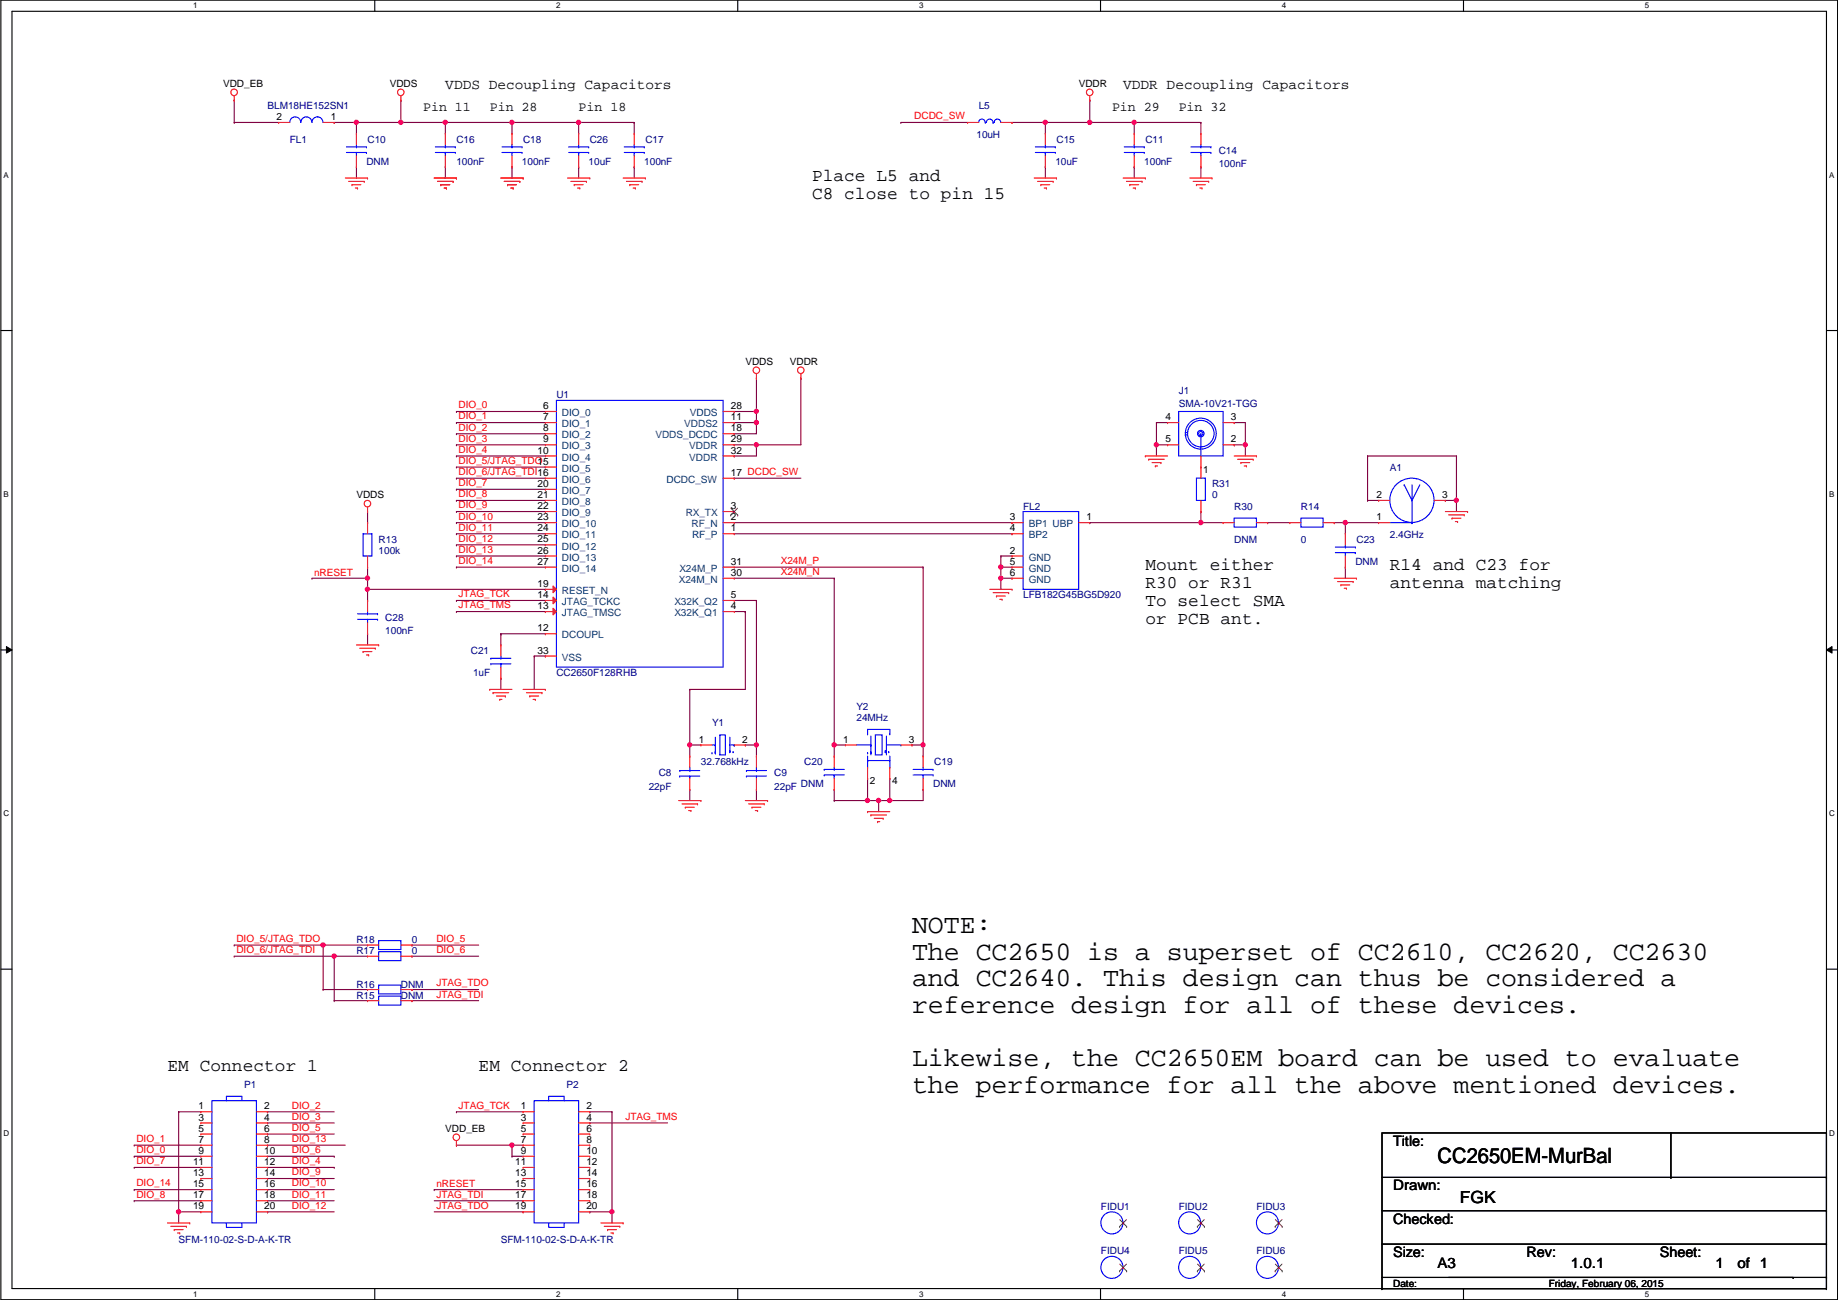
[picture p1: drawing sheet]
<svg xmlns="http://www.w3.org/2000/svg" width="420mm" height="297mm" viewBox="0 0 420 297" stroke-linecap="round" stroke-linejoin="round" font-family="sans-serif">
<path d="M.2 0h419.9v297h-419.9zM2.7 2.6h414.8v291.8h-414.8z" fill="none" stroke="#000" stroke-width=".25"/>
<g fill="#fff">
<path d="M44.2 .3h1v2h-1z"/>
<path d="M44.2 294.7h1v2h-1z"/>
</g>
<path d="M85.7 0v2.6M85.7 294.4v2.6" fill="none" stroke="#000" stroke-width=".25"/>
<g fill="#fff">
<path d="M127.1 .3h1v2h-1z"/>
<path d="M127.1 294.7h1v2h-1z"/>
</g>
<path d="M168.6 0v2.6M168.6 294.4v2.6" fill="none" stroke="#000" stroke-width=".25"/>
<g fill="#fff">
<path d="M210.1 .3h1v2h-1z"/>
<path d="M210.1 294.7h1v2h-1z"/>
</g>
<path d="M251.6 0v2.6M251.6 294.4v2.6" fill="none" stroke="#000" stroke-width=".25"/>
<g fill="#fff">
<path d="M293 .3h1v2h-1z"/>
<path d="M293 294.7h1v2h-1z"/>
</g>
<path d="M334.5 0v2.6M334.5 294.4v2.6" fill="none" stroke="#000" stroke-width=".25"/>
<g fill="#fff">
<path d="M376 .3h1v2h-1z"/>
<path d="M376 294.7h1v2h-1z"/>
<path d="M.8 39h1.2v2h-1.2z"/>
<path d="M418.2 39h1.1v2h-1.1z"/>
<path d="M.8 112h1.2v2h-1.2z"/>
<path d="M418.2 112h1.1v2h-1.1z"/>
</g>
<path d="M.2 75.5h2.5M417.5 75.5h2.6" fill="none" stroke="#000" stroke-width=".25"/>
<g fill="#fff">
<path d="M.8 185h1.3v1.9h-1.3z"/>
<path d="M418.2 185h1.2v1.9h-1.2z"/>
</g>
<path d="M.2 148.5h2.5M417.5 148.5h2.6" fill="none" stroke="#000" stroke-width=".25"/>
<path d="M1.5 147.7l1.2 .8-1.2 .7zM417.5 148.5l1.3-.8v1.5z" fill="#000"/>
<path d="M1.5 147.7l1.2 .8-1.2 .7zM417.5 148.5l1.3-.8v1.5z" fill="none" stroke="#000" stroke-width=".23"/>
<g fill="#fff">
<path d="M.8 257.9h1.3v2h-1.3z"/>
<path d="M418.2 257.9h1.2v2h-1.2z"/>
</g>
<path d="M.2 221.4h2.5M417.5 221.4h2.6" fill="none" stroke="#000" stroke-width=".25"/>
<g fill="none" stroke="#800040" stroke-width=".25">
<path d="M167.8 99.1h.1M167.8 94h.1M167.8 99.1h5.1M167.8 94h5.1M172.9 86.4h.1M172.9 94h.1M172.9 86.4v10.2M167.8 129.6h43.2M167.8 132.1h22.9M190.7 132.1h.1M211 129.6h.1M134.8 256.6h.1"/>
<path d="M134.8 256.6h17.8"/>
</g>
<circle cx="172.9" cy="96.5" r=".49" fill="#f0f"/>
<circle cx="172.9" cy="96.5" r=".49" fill="none" stroke="#f0f" stroke-width=".25"/>
<circle cx="172.9" cy="94" r=".49" fill="#f0f"/>
<circle cx="172.9" cy="94" r=".49" fill="none" stroke="#f0f" stroke-width=".25"/>
<path d="M167.8 96.6h.1M167.8 96.6h5.1M172.9 96.6h.1M172.9 96.6v2.5M167.8 101.6h.1M167.8 101.6h5.1" fill="none" stroke="#800040" stroke-width=".25"/>
<circle cx="172.9" cy="101.6" r=".49" fill="#f0f"/>
<circle cx="172.9" cy="101.6" r=".49" fill="none" stroke="#f0f" stroke-width=".25"/>
<g fill="none" stroke="#800040" stroke-width=".25">
<path d="M183.1 86.4h.1M183.1 86.4v15.2h-10.2M284.7 96.6v5M167.8 104.2h.1M167.8 109.3h.1M167.8 109.3h15.3M172.9 101.6h.1M172.9 101.6v2.6h-5.1M284.7 101.6h.1M307.5 119.4h.1M307.5 119.4h7.7M167.8 139.7h2.6"/>
<path d="M167.8 137.2h5.1M170.4 139.7h.1M170.4 139.7v17.8M172.9 137.2h.1M172.9 137.2v33"/>
</g>
<circle cx="172.9" cy="170.2" r=".49" fill="#f0f"/>
<circle cx="172.9" cy="170.2" r=".49" fill="none" stroke="#f0f" stroke-width=".25"/>
<path d="M84 134.7h40.7M124.7 134.7h.1" fill="none" stroke="#800040" stroke-width=".25"/>
<circle cx="84" cy="134.6" r=".49" fill="#f0f"/>
<circle cx="84" cy="134.6" r=".49" fill="none" stroke="#f0f" stroke-width=".25"/>
<path d="M40.8 254h.1M40.8 254h5.1M40.8 254v25.4M40.8 276.9h.1M40.8 276.9h5.1" fill="none" stroke="#800040" stroke-width=".25"/>
<circle cx="40.8" cy="276.9" r=".49" fill="#f0f"/>
<circle cx="40.8" cy="276.9" r=".49" fill="none" stroke="#f0f" stroke-width=".25"/>
<path d="M71.3 132.1h.1M71.3 132.1h12.7M84 132.1h.1M84 134.7h.1M84 129.6v5.1" fill="none" stroke="#800040" stroke-width=".25"/>
<circle cx="84" cy="132.1" r=".49" fill="#f0f"/>
<circle cx="84" cy="132.1" r=".49" fill="none" stroke="#f0f" stroke-width=".25"/>
<g fill="none" stroke="#800040" stroke-width=".25">
<path d="M104.3 94h.1M104.3 96.6h.1M104.3 99.1h.1M104.3 94h20.4M104.3 96.6h20.4M104.3 99.1h20.4M84 119.4h.1M84 116.9v2.5M104.3 101.6h.1M104.3 104.2h.1M104.3 106.7h.1M104.3 109.3h.1"/>
<path d="M104.3 101.6h20.4M104.3 104.2h20.4M104.3 106.7h20.4M104.3 109.3h20.4M84 137.2h.1M84 134.7v2.5M104.3 139.7h.1M104.3 137.2h.1M104.3 139.7h20.4M104.3 137.2h20.4M84 144.8h.1M84 144.8v2.6"/>
<path d="M114.5 155h.1M114.5 144.8h.1M114.5 144.8v2.6M114.5 155v2.5M114.5 144.8h10.2M122.1 149.9h.1M122.1 149.9v7.6M122.1 149.9h2.6M124.7 149.9h.1M61.2 256.6h.1M61.2 256.6h15.2M134.8 254h.1"/>
<path d="M134.8 254h5.1M139.9 254h.1M139.9 254v25.4M30.7 264.2h.1M30.7 261.7h.1M30.7 264.2h15.2M30.7 261.7h15.2M99.3 271.8h.1M99.3 271.8h20.3M134.8 276.9h.1M134.8 276.9h5.1M139.9 276.9h.1"/>
</g>
<circle cx="139.9" cy="276.9" r=".49" fill="#f0f"/>
<circle cx="139.9" cy="276.9" r=".49" fill="none" stroke="#f0f" stroke-width=".25"/>
<g fill="none" stroke="#800040" stroke-width=".25">
<path d="M104.3 111.8h.1M104.3 114.3h.1M104.3 116.9h.1M104.3 119.4h.1M104.3 111.8h20.4M104.3 114.3h20.4M104.3 116.9h20.4M104.3 119.4h20.4M312.6 114.3h.1M312.6 104.2h.1M312.6 114.3h2.6M312.6 104.2v10.1"/>
<path d="M312.6 104.2h20.3M332.9 104.2h.1M332.9 104.2v10.1M104.3 122h.1M104.3 124.5h.1M104.3 127h.1M104.3 129.6h.1M104.3 122h20.4M104.3 124.5h20.4M104.3 127h20.4M104.3 129.6h20.4M167.8 122h63.5"/>
<path d="M231.3 122h.1M61.2 254h.1M61.2 254h15.2M104.3 254h.1M104.3 254h15.3M61.2 269.3h.1M61.2 271.8h.1M61.2 274.4h.1M61.2 276.9h.1M61.2 269.3h15.2M61.2 271.8h15.2M61.2 274.4h15.2"/>
<path d="M61.2 276.9h15.2"/>
</g>
<circle cx="332.9" cy="114.3" r=".49" fill="#f0f"/>
<circle cx="332.9" cy="114.3" r=".49" fill="none" stroke="#f0f" stroke-width=".25"/>
<path d="M307.5 119.4h.1M307.5 119.4v2.6M330.4 114.3h.1M330.4 114.3h2.5M332.9 114.3h.1M332.9 114.3v2.6" fill="none" stroke="#800040" stroke-width=".25"/>
<circle cx="307.5" cy="119.4" r=".49" fill="#f0f"/>
<circle cx="307.5" cy="119.4" r=".49" fill="none" stroke="#f0f" stroke-width=".25"/>
<path d="M282.1 96.6h.1M282.1 96.6h2.6M282.1 101.6h.1M282.1 101.6h2.6M284.7 101.6h.1M284.7 101.6v2.6" fill="none" stroke="#800040" stroke-width=".25"/>
<circle cx="284.7" cy="101.6" r=".49" fill="#f0f"/>
<circle cx="284.7" cy="101.6" r=".49" fill="none" stroke="#f0f" stroke-width=".25"/>
<path d="M264.4 96.6h.1M264.4 96.6v5M264.4 96.6h2.5M264.4 101.6h.1M264.4 101.6h2.5" fill="none" stroke="#800040" stroke-width=".25"/>
<circle cx="264.3" cy="101.6" r=".49" fill="#f0f"/>
<circle cx="264.3" cy="101.6" r=".49" fill="none" stroke="#f0f" stroke-width=".25"/>
<path d="M264.4 101.6h.1M264.4 101.6v2.6M289.8 119.4h.1M289.8 119.4h5M61.2 266.7h15.2M76.4 266.7h.1M104.3 261.7h.1M104.3 261.7h12.7" fill="none" stroke="#800040" stroke-width=".25"/>
<circle cx="117" cy="261.6" r=".49" fill="#f0f"/>
<circle cx="117" cy="261.6" r=".49" fill="none" stroke="#f0f" stroke-width=".25"/>
<g fill="none" stroke="#800040" stroke-width=".25">
<path d="M190.7 170.2h.1M190.7 170.2v2.6M190.7 170.2h2.5M203.4 177.8h.1M203.4 177.8v5.1M208.5 170.2h.1M208.5 170.2h2.5M211 170.2h.1M211 170.2v2.6M203.4 182.9h.1M203.4 182.9h7.6M117 264.2h.1"/>
<path d="M117 261.7h.1M117 264.2h2.6M117 261.7v2.5M117 261.7h2.6M119.6 261.7h.1"/>
</g>
<circle cx="203.4" cy="182.9" r=".49" fill="#f0f"/>
<circle cx="203.4" cy="182.9" r=".49" fill="none" stroke="#f0f" stroke-width=".25"/>
<path d="M198.3 177.8h.1M198.3 177.8v5.1M190.7 182.9h.1M190.7 182.9h12.7M198.3 182.9h.1M200.9 182.9h.1" fill="none" stroke="#800040" stroke-width=".25"/>
<circle cx="200.8" cy="182.9" r=".49" fill="#f0f"/>
<circle cx="200.8" cy="182.9" r=".49" fill="none" stroke="#f0f" stroke-width=".25"/>
<circle cx="198.3" cy="182.9" r=".49" fill="#f0f"/>
<circle cx="198.3" cy="182.9" r=".49" fill="none" stroke="#f0f" stroke-width=".25"/>
<path d="M190.7 132.1v38.1M190.7 170.2h.1M190.7 180.4h.1M190.7 180.4v2.5M200.9 182.9h.1M200.9 182.9v2.6M211 180.4h.1M211 180.4v2.5" fill="none" stroke="#800040" stroke-width=".25"/>
<circle cx="190.7" cy="170.2" r=".49" fill="#f0f"/>
<circle cx="190.7" cy="170.2" r=".49" fill="none" stroke="#f0f" stroke-width=".25"/>
<path d="M211 129.6v40.6M211 170.2h.1" fill="none" stroke="#800040" stroke-width=".25"/>
<circle cx="211" cy="170.2" r=".49" fill="#f0f"/>
<circle cx="211" cy="170.2" r=".49" fill="none" stroke="#f0f" stroke-width=".25"/>
<path d="M157.7 170.2h.1M157.7 170.2h2.5M170.4 170.2h.1M170.4 170.2h2.5" fill="none" stroke="#800040" stroke-width=".25"/>
<circle cx="157.7" cy="170.2" r=".49" fill="#f0f"/>
<circle cx="157.7" cy="170.2" r=".49" fill="none" stroke="#f0f" stroke-width=".25"/>
<g fill="none" stroke="#800040" stroke-width=".25">
<path d="M157.7 157.5h.1M157.7 157.5v15.3M157.7 157.5h12.7M157.7 170.2h.1M172.9 170.2h.1M172.9 170.2v2.6M157.7 180.4h.1M157.7 180.4v2.5M172.9 180.4h.1M172.9 180.4v2.5M53.5 218.5h.1M53.5 215.9h.1"/>
<path d="M53.5 218.5h22.9M53.5 215.9h20.4M73.9 215.9h.1M73.9 215.9v10.2M30.7 266.7h.1M30.7 274.4h.1M30.7 271.8h.1M30.7 266.7h15.2M30.7 274.4h15.2M30.7 271.8h15.2M61.2 261.7h.1M61.2 261.7h17.7"/>
</g>
<circle cx="73.8" cy="215.9" r=".49" fill="#f0f"/>
<circle cx="73.8" cy="215.9" r=".49" fill="none" stroke="#f0f" stroke-width=".25"/>
<path d="M73.9 215.9h.1M73.9 215.9h10.1M76.4 218.5h.1M76.4 218.5v10.1M73.9 226.1h.1M73.9 226.1h10.1" fill="none" stroke="#800040" stroke-width=".25"/>
<circle cx="76.4" cy="218.5" r=".49" fill="#f0f"/>
<circle cx="76.4" cy="218.5" r=".49" fill="none" stroke="#f0f" stroke-width=".25"/>
<g fill="none" stroke="#800040" stroke-width=".25">
<path d="M167.8 119.4h63.5M231.3 119.4h.1M249.1 119.4h.1M249.1 119.4h30.5M274.5 116.9h.1M274.5 119.4h.1M274.5 116.9v2.5M305 119.4h.1M305 119.4h2.5M307.5 129.6h.1M307.5 129.6v2.5M76.4 218.5h.1"/>
<path d="M76.4 218.5h7.6M94.2 215.9h.1M94.2 218.5h.1M94.2 218.5h15.2M94.2 215.9h15.2M76.4 228.6h.1M76.4 228.6h7.6M94.2 228.6h.1M94.2 226.1h.1M94.2 228.6h15.2M94.2 226.1h15.2M61.2 259.1h.1"/>
<path d="M61.2 259.1h15.2M61.2 264.2h15.2M76.4 264.2h.1M99.3 276.9h20.3M99.3 274.4h20.3M119.6 276.9h.1M119.6 274.4h.1"/>
</g>
<circle cx="274.5" cy="119.4" r=".49" fill="#f0f"/>
<circle cx="274.5" cy="119.4" r=".49" fill="none" stroke="#f0f" stroke-width=".25"/>
<path d="M81.5 28h.1M91.6 22.9h.1M91.6 22.9v5.1h-10.1" fill="none" stroke="#800040" stroke-width=".25"/>
<circle cx="91.6" cy="28" r=".49" fill="#f0f"/>
<circle cx="91.6" cy="28" r=".49" fill="none" stroke="#f0f" stroke-width=".25"/>
<path d="M91.6 28h.1M91.6 28h25.4M101.8 28h.1M101.8 28v2.5M132.3 38.1h.1M132.3 38.1v2.6M145 38.1h.1M145 28h.1M145 28v2.5M145 38.1v2.6" fill="none" stroke="#800040" stroke-width=".25"/>
<circle cx="117" cy="28" r=".49" fill="#f0f"/>
<circle cx="117" cy="28" r=".49" fill="none" stroke="#f0f" stroke-width=".25"/>
<circle cx="101.8" cy="28" r=".49" fill="#f0f"/>
<circle cx="101.8" cy="28" r=".49" fill="none" stroke="#f0f" stroke-width=".25"/>
<path d="M117 28h.1M117 28v2.5M117 28h28M132.3 28h.1M132.3 28v2.5" fill="none" stroke="#800040" stroke-width=".25"/>
<circle cx="132.3" cy="28" r=".49" fill="#f0f"/>
<circle cx="132.3" cy="28" r=".49" fill="none" stroke="#f0f" stroke-width=".25"/>
<path d="M53.5 22.9h.1M53.5 28h.1M53.5 22.9v5.1M53.5 28h10.2M76.4 28h.1M76.4 28h5.1M81.5 38.1h.1M81.5 38.1v2.6M101.8 38.1h.1M101.8 38.1v2.6M117 38.1h.1M117 38.1v2.6" fill="none" stroke="#800040" stroke-width=".25"/>
<circle cx="81.5" cy="28" r=".49" fill="#f0f"/>
<circle cx="81.5" cy="28" r=".49" fill="none" stroke="#f0f" stroke-width=".25"/>
<path d="M81.5 28h.1M81.5 28v2.5M259.3 28h.1M259.3 28h15.2" fill="none" stroke="#800040" stroke-width=".25"/>
<circle cx="259.3" cy="28" r=".49" fill="#f0f"/>
<circle cx="259.3" cy="28" r=".49" fill="none" stroke="#f0f" stroke-width=".25"/>
<path d="M205.9 28h.1M205.9 28h15.3M231.3 28h.1M231.3 28h7.7M239 38.1h.1M239 38.1v2.6" fill="none" stroke="#800040" stroke-width=".25"/>
<circle cx="238.9" cy="28" r=".49" fill="#f0f"/>
<circle cx="238.9" cy="28" r=".49" fill="none" stroke="#f0f" stroke-width=".25"/>
<path d="M239 28h.1M239 28v2.5M239 28h10.1" fill="none" stroke="#800040" stroke-width=".25"/>
<circle cx="249.1" cy="28" r=".49" fill="#f0f"/>
<circle cx="249.1" cy="28" r=".49" fill="none" stroke="#f0f" stroke-width=".25"/>
<g fill="none" stroke="#800040" stroke-width=".25">
<path d="M249.1 22.9h.1M249.1 28h.1M249.1 22.9v5.1M249.1 28h10.2M259.3 28h.1M259.3 38.1h.1M259.3 28v2.5M259.3 38.1v2.6M274.5 38.1h.1M274.5 28h.1M274.5 28v2.5M274.5 38.1v2.6"/>
<path d="M228.8 127h.1M228.8 127v2.6"/>
</g>
<circle cx="228.8" cy="129.6" r=".49" fill="#f0f"/>
<circle cx="228.8" cy="129.6" r=".49" fill="none" stroke="#f0f" stroke-width=".25"/>
<path d="M228.8 129.6h.1M228.8 132.1h.1M228.8 129.6v5.1" fill="none" stroke="#800040" stroke-width=".25"/>
<circle cx="228.8" cy="132.1" r=".49" fill="#f0f"/>
<circle cx="228.8" cy="132.1" r=".49" fill="none" stroke="#f0f" stroke-width=".25"/>
<path d="M228.8 127h2.5M228.8 129.6h2.5M228.8 132.1h2.5M231.3 127h.1M231.3 129.6h.1M231.3 132.1h.1" fill="none" stroke="#800040" stroke-width=".25"/>
<g fill="none" stroke="#f00" stroke-width=".25">
<path d="M53.5 22.9h.1M53.5 21.9v1M63.7 28h.1M63.7 28h2.5M73.9 28h2.5M76.4 28h.1M81.5 30.5h.1M81.5 38.1h.1M81.5 30.5v2.6M81.5 35.6v2.5M91.6 22.9h.1M91.6 21.9v1"/>
<path d="M101.8 30.5h.1M101.8 38.1h.1M101.8 30.5v2.6M101.8 35.6v2.5M117 30.5h.1M117 38.1h.1M117 30.5v2.6M117 35.6v2.5M132.3 30.5h.1M132.3 38.1h.1M132.3 30.5v2.6M132.3 35.6v2.5"/>
<path d="M145 30.5h.1M145 38.1h.1M145 30.5v2.6M145 35.6v2.5M239 30.5h.1M239 38.1h.1M239 30.5v2.6M239 35.6v2.5M249.1 22.9h.1M249.1 21.9v1M259.3 30.5h.1M259.3 38.1h.1"/>
<path d="M259.3 30.5v2.6M259.3 35.6v2.5M274.5 30.5h.1M274.5 38.1h.1M274.5 30.5v2.6M274.5 35.6v2.5M78.9 40.7h5.1M79.7 41.4h3.6M80.5 42.2h.1M80.5 42.2h2M81.2 43h.5M81.7 43h.1"/>
<path d="M83.3 41.4h.1M84 40.7h.1M99.3 40.7h5M100 41.4h3.6M100.8 42.2h.1M100.8 42.2h2M101.5 43h.6M102.1 43h.1M103.6 41.4h.1M104.3 40.7h.1M114.5 40.7h5.1M115.3 41.4h3.5"/>
<path d="M116 42.2h.1M116 42.2h2.1M116.8 43h.5M117.3 43h.1M118.8 41.4h.1M119.6 40.7h.1M129.7 40.7h5.1M130.5 41.4h3.6M131.3 42.2h.1M131.3 42.2h2M132 43h.5M132.5 43h.1"/>
<path d="M134.1 41.4h.1M134.8 40.7h.1M142.4 40.7h5.1M143.2 41.4h3.6M144 42.2h.1M144 42.2h2M144.7 43h.5M145.2 43h.1M146.8 41.4h.1M147.5 40.7h.1M236.4 40.7h5.1M237.2 41.4h3.5"/>
<path d="M237.9 42.2h.1M237.9 42.2h2.1M238.7 43h.5M239.2 43h.1M240.7 41.4h.1M241.5 40.7h.1M256.7 40.7h5.1M257.5 41.4h3.6M258.3 42.2h.1M258.3 42.2h2M259 43h.5M259.5 43h.1"/>
<path d="M261.1 41.4h.1M261.8 40.7h.1M272 40.7h5.1M272.7 41.4h3.6M273.5 42.2h.1M273.5 42.2h2M274.3 43h.5M274.8 43h.1M276.3 41.4h.1M277.1 40.7h.1M124.7 94h.1M124.7 96.6h.1"/>
<path d="M124.7 99.1h.1M124.7 96.6h2.5M124.7 94h2.5M124.7 99.1h2.5M165.3 96.6h2.5M165.3 94h2.5M165.3 99.1h2.5M167.8 94h.1M167.8 96.6h.1M167.8 99.1h.1M172.9 86.4h.1M172.9 85.4v1"/>
<path d="M183.1 86.4h.1M183.1 85.4v1M266.9 96.6h.1M266.9 96.6h2.5M279.6 96.6h2.5M282.1 96.6h.1M84 116.9h.1M84 115.9v1M124.7 101.6h.1M124.7 104.2h.1M124.7 106.7h.1M124.7 109.3h.1"/>
<path d="M124.7 111.8h.1M124.7 114.3h.1M124.7 116.9h.1M124.7 119.4h.1M124.7 104.2h2.5M124.7 116.9h2.5M124.7 101.6h2.5M124.7 119.4h2.5M124.7 114.3h2.5M124.7 106.7h2.5M124.7 109.3h2.5M124.7 111.8h2.5"/>
<path d="M165.3 104.2h2.5M165.3 101.6h2.5M167.8 101.6h.1M167.8 104.2h.1M261.8 104.2h.1M261.8 104.2h5.1M262.6 104.9h.1M262.6 104.9h3.5M263.3 105.7h2.1M264.1 106.5h.1M264.1 106.5h.5M265.4 105.7h.1"/>
<path d="M266.9 101.6h.1M266.9 101.6h2.5M274.5 106.7h.1M274.5 116.9h.1M274.5 104.2v5.1M274.5 114.3v2.6M279.6 119.4h.1M279.6 101.6h2.5M279.6 119.4h2.5M282.1 101.6h.1M282.1 104.2h5.1M282.9 104.9h3.6"/>
<path d="M283.7 105.7h.1M283.7 105.7h2M284.4 106.5h.5M284.9 106.5h.1M286.5 104.9h.1M287.2 104.2h.1M287.2 119.4h2.6M289.8 119.4h.1M294.8 119.4h.1M294.8 119.4h2.6M302.5 119.4h2.5M305 119.4h.1"/>
<path d="M315.2 114.3h.1M315.2 119.4h.1M315.2 119.4h2.5M315.2 114.3h2.5M327.9 114.3h2.5M330.4 114.3h.1M330.4 116.9h5.1M331.2 117.6h3.5M331.9 118.4h.1M331.9 118.4h2.1M332.7 119.2h.5M333.2 119.2h.1"/>
<path d="M334.7 117.6h.1M335.5 116.9h.1M124.7 122h.1M124.7 124.5h.1M124.7 127h.1M124.7 129.6h.1M124.7 122h2.5M124.7 124.5h2.5M124.7 127h2.5M124.7 129.6h2.5M226.3 134.7h5M227 135.4h3.6"/>
<path d="M227.8 136.2h.1M227.8 136.2h2M228.5 136.9h.6M229.1 136.9h.1M230.6 135.4h.1M231.3 134.7h.1M305 132.1h5.1M305.8 132.9h3.5M306.5 133.6h.1M306.5 133.6h2.1M307.3 134.4h.5M307.5 122h.1"/>
<path d="M307.5 129.6h.1M307.5 122v2.5M307.5 127v2.6M307.8 134.4h.1M309.3 132.9h.1M310.1 132.1h.1M81.5 147.4h5.1M82.2 148.1h3.6M83 148.9h.1M83 148.9h2M83.8 149.6h.5M84.3 149.6h.1"/>
<path d="M85.8 148.1h.1M86.6 147.4h.1M112 157.5h.1M112 157.5h5M112.7 158.3h.1M112.7 158.3h3.6M113.5 159h2M114.2 159.8h.1M114.2 159.8h.6M114.5 147.4h.1M114.5 155h.1M114.5 147.4v2.5"/>
<path d="M114.5 152.4v2.6M115.5 159h.1M119.6 157.5h5.1M120.3 158.3h3.6M121.1 159h.1M121.1 159h2M121.9 159.8h.5M122.4 159.8h.1M123.9 158.3h.1M124.7 157.5h.1M124.7 149.9h.1M124.7 144.8h.1"/>
<path d="M124.7 149.9h2.5M124.7 144.8h2.5M157.7 172.8h.1M157.7 172.8v2.5M157.7 177.8v2.6M172.9 172.8h.1M172.9 172.8v2.5M172.9 177.8v2.6M190.7 172.8h.1M190.7 172.8v2.5M190.7 177.8v2.6M193.2 170.2h.1"/>
<path d="M193.2 170.2h2.6M198.3 177.8h.1M198.3 175.3v2.5M203.4 177.8h.1M203.4 175.3v2.5M205.9 170.2h2.6M208.5 170.2h.1M211 172.8h.1M211 172.8v2.5M211 177.8v2.6M155.1 182.9h5.1M155.9 183.7h3.6"/>
<path d="M156.7 184.4h.1M156.7 184.4h2M157.4 185.2h.5M157.7 180.4h.1M157.9 185.2h.1M159.5 183.7h.1M160.2 182.9h.1M170.4 182.9h5.1M171.1 183.7h3.6M171.9 184.4h.1M171.9 184.4h2M172.7 185.2h.5"/>
<path d="M172.9 180.4h.1M173.2 185.2h.1M174.7 183.7h.1M175.5 182.9h.1M190.7 180.4h.1M198.3 185.5h.1M198.3 185.5h5.1M199.1 186.2h.1M199.1 186.2h3.5M199.8 187h2.1M200.6 187.7h.1M200.6 187.7h.5"/>
<path d="M201.9 187h.1M211 180.4h.1M84 218.5h.1M84 218.5h2.6M91.6 218.5h2.6M94.2 218.5h.1M84 228.6h.1M84 226.1h.1M84 228.6h2.6M84 226.1h2.6M91.6 228.6h2.6M91.6 226.1h2.6"/>
<path d="M94.2 228.6h.1M94.2 226.1h.1M119.6 254h.1M119.6 256.6h.1M119.6 259.1h.1M119.6 254h2.5M119.6 256.6h2.5M119.6 259.1h2.5M132.3 254h2.5M132.3 256.6h2.5M132.3 259.1h2.5M134.8 254h.1"/>
<path d="M134.8 256.6h.1M134.8 259.1h.1M38.3 279.4h5.1M43.4 279.4h.1M104.3 261.7h.1M104.3 260.6v1.1M119.6 261.7h.1M119.6 264.2h.1M119.6 266.7h.1M119.6 269.3h.1M119.6 271.8h.1M119.6 274.4h.1"/>
<path d="M119.6 276.9h.1M119.6 261.7h2.5M119.6 264.2h2.5M119.6 266.7h2.5M119.6 269.3h2.5M119.6 271.8h2.5M119.6 274.4h2.5M119.6 276.9h2.5M132.3 261.7h2.5M132.3 264.2h2.5M132.3 266.7h2.5M132.3 269.3h2.5"/>
<path d="M132.3 271.8h2.5M132.3 274.4h2.5M132.3 276.9h2.5M134.8 261.7h.1M134.8 264.2h.1M134.8 266.7h.1M134.8 269.3h.1M134.8 271.8h.1M134.8 274.4h.1M134.8 276.9h.1M137.4 279.4h5M142.4 279.4h.1"/>
<path d="M274.5 279.4h.1M292.3 279.4h.1M39.1 280.2h3.5M39.8 281h.1M39.8 281h2.1M40.6 281.7h.5M41.1 281.7h.1M42.6 280.2h.1M138.1 280.2h3.6M138.9 281h.1M138.9 281h2M139.6 281.7h.6"/>
<path d="M140.2 281.7h.1M141.7 280.2h.1M292.3 289.6h.1"/>
<circle cx="53.5" cy="21.1" r=".75"/>
<circle cx="91.6" cy="21.1" r=".75"/>
<circle cx="249.1" cy="21.1" r=".75"/>
<circle cx="172.9" cy="84.6" r=".75"/>
<circle cx="183.1" cy="84.6" r=".75"/>
<circle cx="84" cy="115.1" r=".75"/>
<circle cx="104.3" cy="259.9" r=".75"/>
</g>
<g fill="none" stroke="#000" stroke-width=".25">
<path d="M315.9 258.9h101.6v33h-101.6zM382 258.9v10.1M315.9 269h101.6M315.9 276.6h101.6M382 269h.1M417.5 269h.1M417.5 276.6h.1M315.9 294.4h.1M315.9 284.3h101.6M315.9 291.9v2.5M315.9 294.4h101.6M331.2 291.9h78.7"/>
<path d="M409.9 291.9h.1M417.5 284.3h.1M417.5 294.4h.1M417.5 291.9h.1M417.5 291.9v2.5"/>
</g>
<g fill="none" stroke="#00f" stroke-width=".25">
<path d="M66.2 28a1.25 1.25 0 0 1 1.3-1.3 1.25 1.25 0 0 1 1.2 1.3M68.8 28a1.25 1.25 0 0 1 1.2-1.3 1.25 1.25 0 0 1 1.3 1.3M71.3 28a1.25 1.25 0 0 1 1.3-1.3 1.25 1.25 0 0 1 1.2 1.3M79.2 34.8h4.6M79.2 33.6h4.6M81.5 33.6h.1M81.5 34.8h.1M81.5 33.1v.5M81.5 34.8v.8M83.8 34.8h.1M83.8 33.6h.1M99.5 34.8h4.6"/>
<path d="M99.5 33.6h4.6M101.8 33.6h.1M101.8 34.8h.1M101.8 33.1v.5M101.8 34.8v.8M104.1 34.8h.1M104.1 33.6h.1M114.8 34.8h4.5M114.8 33.6h4.5M117 33.6h.1M117 34.8h.1M117 33.1v.5"/>
<path d="M117 34.8v.8M119.3 34.8h.1M119.3 33.6h.1M130 34.8h4.6M130 33.6h4.6M132.3 33.6h.1M132.3 34.8h.1M132.3 33.1v.5M132.3 34.8v.8M134.6 34.8h.1M134.6 33.6h.1M142.7 34.8h4.6"/>
<path d="M142.7 33.6h4.6M145 33.6h.1M145 34.8h.1M145 33.1v.5M145 34.8v.8M147.3 34.8h.1M147.3 33.6h.1M236.7 34.8h4.5M236.7 33.6h4.5M239 33.6h.1M239 34.8h.1M239 33.1v.5"/>
<path d="M239 34.8v.8M241.2 34.8h.1M241.2 33.6h.1M257 34.8h4.6M257 33.6h4.6M259.3 33.6h.1M259.3 34.8h.1M259.3 33.1v.5M259.3 34.8v.8M261.6 34.8h.1M261.6 33.6h.1M272.2 34.8h4.6"/>
<path d="M272.2 33.6h4.6M274.5 33.6h.1M274.5 34.8h.1M274.5 33.1v.5M274.5 34.8v.8M276.8 34.8h.1M276.8 33.6h.1M127.2 91.5h38.1v60.9h-38.1zM269.4 94h10.2v10.2h-10.2zM271 99.4h.1M271 99.4h.5M271 98.8h.5"/>
<path d="M271.5 98.8h.1M274.5 99.1h.1M274.5 99.1v5.1M273.5 109.3h2v5h-2zM282.1 118.4h5.1v2h-5.1zM297.4 118.4h5.1v2h-5.1zM317.7 119.4h5.1M321 110.8h.1M321 110.8l1.8 3.5M322.8 119.4h.1M322.8 114.3h.1M322.8 110.8v8.6"/>
<path d="M324.6 110.8l-1.8 3.5M305.3 126.3h4.5M305.3 125h4.5M307.5 125h.1M307.5 126.3h.1M307.5 124.5v.5M307.5 126.3v.7M309.8 126.3h.1M309.8 125h.1M112.2 151.7h.1M112.2 150.4h.1M112.2 151.7h4.6"/>
<path d="M112.2 150.4h4.6M114.5 150.4h.1M114.5 151.7h.1M114.5 149.9v.5M114.5 151.7v.7M155.4 176.1h.1M155.4 177.3h.1M155.4 176.1h4.6M155.4 177.3h4.6M157.7 177.3h.1M157.7 176.1h.1M157.7 175.3v.8"/>
<path d="M157.7 177.3v.5M170.6 176.1h.1M170.6 177.3h.1M170.6 176.1h4.6M170.6 177.3h4.6M172.9 177.3h.1M172.9 176.1h.1M172.9 175.3v.8M172.9 177.3v.5M188.4 177.1h.1M188.4 175.8h.1M188.4 177.1h4.6"/>
<path d="M188.4 175.8h4.6M190.7 175.8h.1M190.7 177.1h.1M190.7 175.3v.5M190.7 177.1v.7M195.8 170.2h3.3M198.3 166.7h.1M198.3 167.7h.1M198.3 175.3h.1M198.3 172h.1M198.3 173.8h.1M198.3 173.8h5.1"/>
<path d="M198.3 166.7h5.1v1M198.3 166.7v1M198.3 172.8v2.5M199.1 170.2h.1M199.1 172h.1M199.1 171.7h.1M199.1 172.3h.1M199.1 168.2v4.1M200.1 167.9h1.5v4.6h-1.5zM202.4 171.7h.1M202.4 171.5h.1M202.6 172.3h.1"/>
<path d="M202.6 170.2h3.3M202.6 168.2v4.1M203.1 171.7h.1M203.4 173.8h.1M203.4 167.7h.1M203.4 175.3h.1M203.4 172.8v2.5M205.9 170.2h.1M208.7 177.1h4.6M208.7 175.8h4.6M211 175.8h.1M211 177.1h.1"/>
<path d="M211 175.3v.5M211 177.1v.7M213.3 177.1h.1M213.3 175.8h.1M86.6 217.5h5v2h-5zM86.6 227.6h5v2.1h-5zM86.6 225.1h5v2h-5zM122.1 251.5h10.2v27.9h-10.2zM125.4 251.5v-1h3.6v1M125.4 279.4v1.1h3.6v-1.1"/>
<circle cx="274.5" cy="99.1" r=".75"/>
<circle cx="274.5" cy="99.1" r="3.5"/>
<circle cx="274.5" cy="99.1" r=".49"/>
<circle cx="274.5" cy="99.1" r="3"/>
<circle cx="322.8" cy="114.3" r="5.1"/>
<circle cx="272" cy="279.4" r="2.52"/>
<circle cx="289.7" cy="279.4" r="2.52"/>
<circle cx="289.7" cy="289.6" r="2.52"/>
</g>
<path d="M273.8 278.7l1.5 1.5M275.3 278.7l-1.6 1.5M291.5 278.7l1.6 1.5M293.1 278.7l-1.6 1.5M273.7 280.2h.1M275.3 280.2h.1M291.5 290.4h.1M291.5 280.2h.1M291.5 288.8l1.6 1.6M293.1 288.8l-1.6 1.6M293.1 290.4h.1M293.1 280.2h.1" fill="none" stroke="#804000" stroke-width=".23"/>
<path d="M126.4 133.9l.8 .8-.8 .7z" fill="#f00"/>
<path d="M124.7 134.7h.1M124.7 134.7h2.5M126.4 133.9l.8 .8-.8 .7z" fill="none" stroke="#f00" stroke-width=".25"/>
<path d="M126.4 139l.8 .7-.8 .8z" fill="#f00"/>
<path d="M124.7 139.7h.1M124.7 139.7h2.5M126.4 139l.8 .7-.8 .8z" fill="none" stroke="#f00" stroke-width=".25"/>
<path d="M126.4 136.4l.8 .8-.8 .8z" fill="#f00"/>
<g fill="none" stroke="#f00" stroke-width=".25">
<path d="M221.2 28h.1M221.2 28h2.5M228.8 28h2.5M231.3 28h.1M84 119.4h.1M84 119.4v2.6M165.3 119.4h2.5M165.3 116.9h2.5M165.3 109.3h2.5M167.8 119.4h.1M167.8 116.9h.1M167.8 109.3h.1"/>
<path d="M231.3 119.4h.1M231.3 119.4h2.6M246.6 119.4h2.5M249.1 119.4h.1M84 129.6h.1M84 137.2h.1M84 127v2.6M84 137.2v2.5M124.7 137.2h.1M124.7 137.2h2.5M126.4 136.4l.8 .8-.8 .8zM165.3 137.2h2.5"/>
<path d="M165.3 139.7h2.5M165.3 132.1h2.5M165.3 129.6h2.5M165.3 122h2.5M167.8 139.7h.1M167.8 137.2h.1M167.8 132.1h.1M167.8 129.6h.1M167.8 122h.1M231.3 127h.1M231.3 132.1h.1M231.3 129.6h.1"/>
<path d="M231.3 122h.1M231.3 132.1h2.6M231.3 129.6h2.6M231.3 122h2.6M231.3 127h2.6M84 144.8h.1M84 142.3v2.5M160.2 170.2h.1M160.2 170.2h2.6M167.8 170.2h2.6M170.4 170.2h.1M84 215.9h.1"/>
<path d="M84 215.9h2.6M91.6 215.9h2.6M94.2 215.9h.1M45.9 254h.1M45.9 256.6h.1M45.9 259.1h.1M45.9 254h2.6M45.9 256.6h2.6M45.9 259.1h2.6M58.6 254h2.6M58.6 256.6h2.6M58.6 259.1h2.6"/>
<path d="M61.2 254h.1M61.2 256.6h.1M61.2 259.1h.1M45.9 261.7h.1M45.9 264.2h.1M45.9 266.7h.1M45.9 269.3h.1M45.9 271.8h.1M45.9 274.4h.1M45.9 276.9h.1M45.9 261.7h2.6M45.9 264.2h2.6"/>
<path d="M45.9 266.7h2.6M45.9 269.3h2.6M45.9 271.8h2.6M45.9 274.4h2.6M45.9 276.9h2.6M58.6 261.7h2.6M58.6 264.2h2.6M58.6 266.7h2.6M58.6 269.3h2.6M58.6 271.8h2.6M58.6 274.4h2.6M58.6 276.9h2.6"/>
<path d="M61.2 261.7h.1M61.2 264.2h.1M61.2 266.7h.1M61.2 269.3h.1M61.2 271.8h.1M61.2 274.4h.1M61.2 276.9h.1M256.7 279.4h.1M256.7 289.6h.1M274.5 289.6h.1"/>
</g>
<g fill="none" stroke="#804000" stroke-width=".23">
<path d="M167 117.7h.1M167.1 116.1l1.5 1.6M168.6 116.1l-1.6 1.6M168.6 117.7h.1M256 278.7l1.5 1.5M257.5 278.7l-1.6 1.5M255.9 280.2h.1M255.9 290.4h.1M256 288.8l1.5 1.6M257.5 288.8l-1.6 1.6M257.5 280.2h.1M257.5 290.4h.1"/>
<path d="M273.7 290.4h.1M273.8 288.8l1.5 1.6M275.3 288.8l-1.6 1.6M275.3 290.4h.1"/>
</g>
<g fill="none" stroke="#00f" stroke-width=".25">
<path d="M223.7 28a.74 .74 0 0 1 .8-.8 .74 .74 0 0 1 .7 .8M225.2 28h.3a.74 .74 0 0 1 .7-.8 .74 .74 0 0 1 .8 .8M225.2 28h.1M227 28h.3a.74 .74 0 0 1 .7-.8 .74 .74 0 0 1 .8 .8M227 28h.1M233.9 116.9h12.7v17.8h-12.7zM83 122h2v5h-2zM84 139.7v.6M81.7 141.5h4.6M81.7 140.3h4.6M84 140.3h.1M84 141.5h.1"/>
<path d="M84 141.5v.8M86.3 141.5h.1M86.3 140.3h.1M162.8 172h.1M162.8 170.2h.7M163.5 170.2h.1M163.5 171.7h.1M163.5 172h.1M163.5 168.4v3.6M164.5 167.9h1.3v4.6h-1.3zM166.8 171.7h.1M166.8 171.5h.1"/>
<path d="M166.8 170.2h1M166.8 168.4v3.3M167.6 171.7h.1M167.8 170.2h.1M86.6 214.9h5v2.1h-5zM48.5 251.5h10.1v27.9h-10.1zM51.8 251.5v-1h3.5v1M51.8 279.4v1.1h3.5v-1.1"/>
<circle cx="254.2" cy="279.4" r="2.52"/>
<circle cx="254.2" cy="289.6" r="2.52"/>
<circle cx="272" cy="289.6" r="2.52"/>
</g>
<circle cx="172.9" cy="96.5" r=".49" fill="#f0f"/>
<circle cx="172.9" cy="96.5" r=".49" fill="none" stroke="#f0f" stroke-width=".25"/>
<circle cx="172.9" cy="94" r=".49" fill="#f0f"/>
<circle cx="172.9" cy="94" r=".49" fill="none" stroke="#f0f" stroke-width=".25"/>
<circle cx="172.9" cy="101.6" r=".49" fill="#f0f"/>
<circle cx="172.9" cy="101.6" r=".49" fill="none" stroke="#f0f" stroke-width=".25"/>
<circle cx="172.9" cy="170.2" r=".49" fill="#f0f"/>
<circle cx="172.9" cy="170.2" r=".49" fill="none" stroke="#f0f" stroke-width=".25"/>
<circle cx="84" cy="134.6" r=".49" fill="#f0f"/>
<circle cx="84" cy="134.6" r=".49" fill="none" stroke="#f0f" stroke-width=".25"/>
<circle cx="40.8" cy="276.9" r=".49" fill="#f0f"/>
<circle cx="40.8" cy="276.9" r=".49" fill="none" stroke="#f0f" stroke-width=".25"/>
<circle cx="84" cy="132.1" r=".49" fill="#f0f"/>
<circle cx="84" cy="132.1" r=".49" fill="none" stroke="#f0f" stroke-width=".25"/>
<circle cx="139.9" cy="276.9" r=".49" fill="#f0f"/>
<circle cx="139.9" cy="276.9" r=".49" fill="none" stroke="#f0f" stroke-width=".25"/>
<circle cx="332.9" cy="114.3" r=".49" fill="#f0f"/>
<circle cx="332.9" cy="114.3" r=".49" fill="none" stroke="#f0f" stroke-width=".25"/>
<circle cx="307.5" cy="119.4" r=".49" fill="#f0f"/>
<circle cx="307.5" cy="119.4" r=".49" fill="none" stroke="#f0f" stroke-width=".25"/>
<circle cx="284.7" cy="101.6" r=".49" fill="#f0f"/>
<circle cx="284.7" cy="101.6" r=".49" fill="none" stroke="#f0f" stroke-width=".25"/>
<circle cx="264.3" cy="101.6" r=".49" fill="#f0f"/>
<circle cx="264.3" cy="101.6" r=".49" fill="none" stroke="#f0f" stroke-width=".25"/>
<circle cx="117" cy="261.6" r=".49" fill="#f0f"/>
<circle cx="117" cy="261.6" r=".49" fill="none" stroke="#f0f" stroke-width=".25"/>
<circle cx="203.4" cy="182.9" r=".49" fill="#f0f"/>
<circle cx="203.4" cy="182.9" r=".49" fill="none" stroke="#f0f" stroke-width=".25"/>
<circle cx="200.8" cy="182.9" r=".49" fill="#f0f"/>
<circle cx="200.8" cy="182.9" r=".49" fill="none" stroke="#f0f" stroke-width=".25"/>
<circle cx="198.3" cy="182.9" r=".49" fill="#f0f"/>
<circle cx="198.3" cy="182.9" r=".49" fill="none" stroke="#f0f" stroke-width=".25"/>
<circle cx="190.7" cy="170.2" r=".49" fill="#f0f"/>
<circle cx="190.7" cy="170.2" r=".49" fill="none" stroke="#f0f" stroke-width=".25"/>
<circle cx="211" cy="170.2" r=".49" fill="#f0f"/>
<circle cx="211" cy="170.2" r=".49" fill="none" stroke="#f0f" stroke-width=".25"/>
<circle cx="157.7" cy="170.2" r=".49" fill="#f0f"/>
<circle cx="157.7" cy="170.2" r=".49" fill="none" stroke="#f0f" stroke-width=".25"/>
<circle cx="73.8" cy="215.9" r=".49" fill="#f0f"/>
<circle cx="73.8" cy="215.9" r=".49" fill="none" stroke="#f0f" stroke-width=".25"/>
<circle cx="76.4" cy="218.5" r=".49" fill="#f0f"/>
<circle cx="76.4" cy="218.5" r=".49" fill="none" stroke="#f0f" stroke-width=".25"/>
<circle cx="274.5" cy="119.4" r=".49" fill="#f0f"/>
<circle cx="274.5" cy="119.4" r=".49" fill="none" stroke="#f0f" stroke-width=".25"/>
<circle cx="91.6" cy="28" r=".49" fill="#f0f"/>
<circle cx="91.6" cy="28" r=".49" fill="none" stroke="#f0f" stroke-width=".25"/>
<circle cx="117" cy="28" r=".49" fill="#f0f"/>
<circle cx="117" cy="28" r=".49" fill="none" stroke="#f0f" stroke-width=".25"/>
<circle cx="101.8" cy="28" r=".49" fill="#f0f"/>
<circle cx="101.8" cy="28" r=".49" fill="none" stroke="#f0f" stroke-width=".25"/>
<circle cx="132.3" cy="28" r=".49" fill="#f0f"/>
<circle cx="132.3" cy="28" r=".49" fill="none" stroke="#f0f" stroke-width=".25"/>
<circle cx="81.5" cy="28" r=".49" fill="#f0f"/>
<circle cx="81.5" cy="28" r=".49" fill="none" stroke="#f0f" stroke-width=".25"/>
<circle cx="259.3" cy="28" r=".49" fill="#f0f"/>
<circle cx="259.3" cy="28" r=".49" fill="none" stroke="#f0f" stroke-width=".25"/>
<circle cx="238.9" cy="28" r=".49" fill="#f0f"/>
<circle cx="238.9" cy="28" r=".49" fill="none" stroke="#f0f" stroke-width=".25"/>
<circle cx="249.1" cy="28" r=".49" fill="#f0f"/>
<circle cx="249.1" cy="28" r=".49" fill="none" stroke="#f0f" stroke-width=".25"/>
<circle cx="228.8" cy="129.6" r=".49" fill="#f0f"/>
<circle cx="228.8" cy="129.6" r=".49" fill="none" stroke="#f0f" stroke-width=".25"/>
<circle cx="228.8" cy="132.1" r=".49" fill="#f0f"/>
<circle cx="228.8" cy="132.1" r=".49" fill="none" stroke="#f0f" stroke-width=".25"/>
<g font-size="6.1">
<text x="208.5" y="213.2">NOTE:</text>
<text x="208.5" y="219.3">The CC2650 is a superset of CC2610, CC2620, CC2630</text>
<text x="208.5" y="225.4">and CC2640. This design can thus be considered a</text>
<text x="208.5" y="231.5">reference design for all of these devices.</text>
<text x="208.5" y="243.7">Likewise, the CC2650EM board can be used to evaluate</text>
<text x="208.5" y="249.8">the performance for all the above mentioned devices.</text>
</g>
<text font-size="4.8" x="328.6" y="265.8">CC2650EM-MurBal</text>
<g font-size="4.1">
<text x="185.6" y="41.4">Place L5 and</text>
<text x="185.6" y="45.5">C8 close to pin 15</text>
<text x="261.8" y="130.3">Mount either</text>
<text x="317.7" y="130.3">R14 and C23 for</text>
<text x="261.8" y="134.4">R30 or R31</text>
<text x="317.7" y="134.4">antenna matching</text>
<text x="261.8" y="138.4">To select SMA</text>
<text x="261.8" y="142.5">or PCB ant.</text>
<text x="38.3" y="244.6">EM Connector 1</text>
<text x="109.4" y="244.6">EM Connector 2</text>
</g>
<text font-size="3.8" x="333.7" y="275">FGK</text>
<g font-size="3.3">
<text x="101.8" y="20.4">VDDS Decoupling Capacitors</text>
<text x="256.7" y="20.4">VDDR Decoupling Capacitors</text>
<text x="318.5" y="261.8">Title:</text>
<text x="318.5" y="272">Drawn:</text>
<text x="318.5" y="279.6">Checked:</text>
<text x="318.5" y="287.2">Size:</text>
<text x="348.9" y="287.2">Rev:</text>
<text x="379.4" y="287.2">Sheet:</text>
<text x="328.6" y="289.8">A3</text>
<text x="359.1" y="289.8">1.0.1</text>
<text x="392.1" y="289.8">1</text>
<text x="397.2" y="289.8">of 1</text>
</g>
<g font-size="3">
<text x="96.7" y="25.3">Pin 11</text>
<text x="112" y="25.3">Pin 28</text>
<text x="132.3" y="25.3">Pin 18</text>
<text x="254.2" y="25.3">Pin 29</text>
<text x="269.4" y="25.3">Pin 32</text>
</g>
<g font-size="2.3">
<text x="51" y="19.9">VDD_EB</text>
<text x="89.1" y="19.9">VDDS</text>
<text x="246.6" y="19.9">VDDR</text>
<text x="63.2" y="27.4">2</text>
<text x="75.6" y="27.4">1</text>
<text x="170.4" y="83.4">VDDS</text>
<text x="180.5" y="83.4">VDDR</text>
<text x="124.2" y="93.5">6</text>
<text x="167.1" y="93.5">28</text>
<text x="124.2" y="96">7</text>
<text x="124.2" y="98.6">8</text>
<text x="124.2" y="101.1">9</text>
<text x="167.1" y="101.1">29</text>
<text x="167.1" y="96">11</text>
<text x="167.1" y="98.6">18</text>
<text x="266.4" y="96">4</text>
<text x="266.4" y="101.1">5</text>
<text x="281.4" y="101.1">2</text>
<text x="281.4" y="96">3</text>
<text x="122.9" y="103.6">10</text>
<text x="122.9" y="106.2">15</text>
<text x="167.1" y="103.6">32</text>
<text x="81.5" y="113.9">VDDS</text>
<text x="122.9" y="111.3">20</text>
<text x="122.9" y="113.8">21</text>
<text x="167.1" y="108.7">17 DCDC_SW</text>
<text x="275.1" y="108">1</text>
<text x="314.7" y="113.8">2</text>
<text x="329.6" y="113.8">3</text>
<text x="122.9" y="116.3">22</text>
<text x="122.9" y="118.9">23</text>
<text x="167.1" y="118.9">2</text>
<text x="167.1" y="116.3">3</text>
<text x="230.8" y="118.9">3</text>
<text x="248.4" y="118.9">1</text>
<text x="314.7" y="118.9">1</text>
<text x="122.9" y="121.4">24</text>
<text x="122.9" y="124">25</text>
<text x="167.1" y="121.4">1</text>
<text x="230.8" y="121.4">4</text>
<text x="122.9" y="126.5">26</text>
<text x="122.9" y="129">27</text>
<text x="167.1" y="131.6">30</text>
<text x="167.1" y="129">31</text>
<text x="230.8" y="126.5">2</text>
<text x="230.8" y="131.6">6</text>
<text x="230.8" y="129">5</text>
<text x="122.9" y="134.1">19</text>
<text x="122.9" y="136.7">14</text>
<text x="167.1" y="136.7">5</text>
<text x="122.9" y="139.2">13</text>
<text x="167.1" y="139.2">4</text>
<text x="122.9" y="149.4">33</text>
<text x="122.9" y="144.3">12</text>
<text x="159.7" y="169.7">1</text>
<text x="169.6" y="169.7">2</text>
<text x="192.7" y="169.7">1</text>
<text x="207.7" y="169.7">3</text>
<text x="198.9" y="179.2">2</text>
<text x="204" y="179.2">4</text>
<text x="45.4" y="253.5">1</text>
<text x="45.4" y="256">3</text>
<text x="60.4" y="253.5">2</text>
<text x="60.4" y="256">4</text>
<text x="119.1" y="253.5">1</text>
<text x="119.1" y="256">3</text>
<text x="134.1" y="253.5">2</text>
<text x="134.1" y="256">4</text>
<text x="45.4" y="258.6">5</text>
<text x="45.4" y="261.1">7</text>
<text x="45.4" y="263.7">9</text>
<text x="60.4" y="258.6">6</text>
<text x="60.4" y="261.1">8</text>
<text x="60.4" y="263.7">10</text>
<text x="101.8" y="258.7">VDD_EB</text>
<text x="119.1" y="258.6">5</text>
<text x="119.1" y="261.1">7</text>
<text x="119.1" y="263.7">9</text>
<text x="134.1" y="258.6">6</text>
<text x="134.1" y="261.1">8</text>
<text x="134.1" y="263.7">10</text>
<text x="44.1" y="266.2">11</text>
<text x="44.1" y="268.7">13</text>
<text x="60.4" y="266.2">12</text>
<text x="60.4" y="268.7">14</text>
<text x="117.8" y="266.2">11</text>
<text x="117.8" y="268.7">13</text>
<text x="134.1" y="266.2">12</text>
<text x="134.1" y="268.7">14</text>
<text x="44.1" y="271.3">15</text>
<text x="44.1" y="273.8">17</text>
<text x="60.4" y="271.3">16</text>
<text x="60.4" y="273.8">18</text>
<text x="117.8" y="271.3">15</text>
<text x="117.8" y="273.8">17</text>
<text x="134.1" y="271.3">16</text>
<text x="134.1" y="273.8">18</text>
<text x="44.1" y="276.4">19</text>
<text x="60.4" y="276.4">20</text>
<text x="117.8" y="276.4">19</text>
<text x="134.1" y="276.4">20</text>
<text x="318.5" y="294">Date:</text>
<text x="354" y="294">Friday, February 06, 2015</text>
</g>
<g font-size="2.3" fill="#000080">
<text x="61.2" y="25">BLM18HE152SN1</text>
<text x="223.7" y="25">L5</text>
<text x="66.2" y="32.6">FL1</text>
<text x="84" y="32.6">C10</text>
<text x="104.3" y="32.6">C16</text>
<text x="119.6" y="32.6">C18</text>
<text x="134.8" y="32.6">C26</text>
<text x="147.5" y="32.6">C17</text>
<text x="223.2" y="31.6">10uH</text>
<text x="241.5" y="32.6">C15</text>
<text x="261.8" y="32.6">C11</text>
<text x="278.6" y="35.1">C14</text>
<text x="83.8" y="37.7">DNM</text>
<text x="104.3" y="37.7">100nF</text>
<text x="119.3" y="37.7">100nF</text>
<text x="134.6" y="37.7">10uF</text>
<text x="147.3" y="37.7">100nF</text>
<text x="241.2" y="37.7">10uF</text>
<text x="261.6" y="37.7">100nF</text>
<text x="278.6" y="38.2">100nF</text>
<text x="127.2" y="91">U1</text>
<text x="269.4" y="90">J1</text>
<text x="269.4" y="93">SMA-10V21-TGG</text>
<text x="317.7" y="107.5">A1</text>
<text x="277.1" y="111.3">R31</text>
<text x="277.1" y="113.9">0</text>
<text x="233.9" y="116.4">FL2</text>
<text x="282.1" y="116.4">R30</text>
<text x="297.4" y="116.4">R14</text>
<text x="86.6" y="124">R13</text>
<text x="282.1" y="124">DNM</text>
<text x="297.4" y="124">0</text>
<text x="310.1" y="124">C23</text>
<text x="317.7" y="123">2.4GHz</text>
<text x="86.6" y="126.6">100k</text>
<text x="309.8" y="129.1">DNM</text>
<text x="233.9" y="136.7">LFB182G45BG5D920</text>
<text x="88.1" y="141.8">C28</text>
<text x="88.1" y="144.9">100nF</text>
<text x="107.6" y="149.4">C21</text>
<text x="108.2" y="154.5">1uF</text>
<text x="127.2" y="154.5">CC2650F128RHB</text>
<text x="162.8" y="165.9">Y1</text>
<text x="195.8" y="162.1">Y2</text>
<text x="195.8" y="164.7">24MHz</text>
<text x="150.6" y="177.4">C8</text>
<text x="160.2" y="174.8">32.768kHz</text>
<text x="177" y="177.4">C9</text>
<text x="183.8" y="174.8">C20</text>
<text x="213.3" y="179.9">DNM</text>
<text x="213.6" y="174.8">C19</text>
<text x="148.3" y="180.4">22pF</text>
<text x="177" y="180.4">22pF DNM</text>
<text x="81.5" y="215.5">R18</text>
<text x="94.2" y="215.5">0</text>
<text x="81.5" y="218">R17</text>
<text x="94.2" y="218">0</text>
<text x="81.5" y="225.6">R16</text>
<text x="91.6" y="225.6">DNM</text>
<text x="81.5" y="228.2">R15</text>
<text x="91.6" y="228.2">DNM</text>
<text x="55.8" y="248.5">P1</text>
<text x="129.5" y="248.5">P2</text>
<text x="251.7" y="276.4">FIDU1</text>
<text x="269.4" y="276.4">FIDU2</text>
<text x="287.2" y="276.4">FIDU3</text>
<text x="40.8" y="284.1">SFM-110-02-S-D-A-K-TR</text>
<text x="114.5" y="284.1">SFM-110-02-S-D-A-K-TR</text>
<text x="251.7" y="286.6">FIDU4</text>
<text x="269.4" y="286.6">FIDU5</text>
<text x="287.2" y="286.6">FIDU6</text>
</g>
<g font-size="2.3" fill="#f00">
<text x="209" y="27.3">DCDC_SW</text>
<text x="104.8" y="93.3">DIO_0</text>
<text x="104.8" y="95.8">DIO_1</text>
<text x="104.8" y="98.4">DIO_2</text>
<text x="104.8" y="100.9">DIO_3</text>
<text x="104.8" y="103.5">DIO_4</text>
<text x="104.8" y="106">DIO_5/JTAG_TDO</text>
<text x="104.8" y="108.5">DIO_6/JTAG_TDI16</text>
<text x="104.8" y="111.1">DIO_7</text>
<text x="104.8" y="113.6">DIO_8</text>
<text x="104.8" y="116.2">DIO_9</text>
<text x="104.8" y="118.7">DIO_10</text>
<text x="104.8" y="121.2">DIO_11</text>
<text x="104.8" y="123.8">DIO_12</text>
<text x="71.8" y="131.6">nRESET</text>
<text x="104.8" y="126.3">DIO_13</text>
<text x="104.8" y="128.9">DIO_14</text>
<text x="178.5" y="128.9">X24M_P</text>
<text x="178.5" y="131.4">X24M_N</text>
<text x="104.8" y="136.5">JTAG_TCK</text>
<text x="104.8" y="139">JTAG_TMS</text>
<text x="54" y="215.2">DIO_5/JTAG_TDO</text>
<text x="99.8" y="215.2">DIO_5</text>
<text x="54" y="217.8">DIO_6/JTAG_TDI</text>
<text x="99.8" y="217.8">DIO_6</text>
<text x="99.8" y="227.9">JTAG_TDI</text>
<text x="99.8" y="225.4">JTAG_TDO</text>
<text x="66.7" y="255.9">DIO_3</text>
<text x="66.7" y="253.3">DIO_2</text>
<text x="104.8" y="253.3">JTAG_TCK</text>
<text x="142.9" y="255.9">JTAG_TMS</text>
<text x="31.2" y="263.5">DIO_0</text>
<text x="31.2" y="260.9">DIO_1</text>
<text x="66.7" y="260.9">DIO_13</text>
<text x="66.7" y="258.4">DIO_5</text>
<text x="66.7" y="263.5">DIO_6</text>
<text x="31.2" y="266">DIO_7</text>
<text x="66.7" y="268.6">DIO_9</text>
<text x="66.7" y="266">DIO_4</text>
<text x="31.2" y="273.6">DIO_8</text>
<text x="31.2" y="271.1">DIO_14</text>
<text x="66.7" y="271.1">DIO_10</text>
<text x="66.7" y="273.6">DIO_11</text>
<text x="99.8" y="271.3">nRESET</text>
<text x="99.8" y="273.6">JTAG_TDI</text>
<text x="66.7" y="276.2">DIO_12</text>
<text x="99.8" y="276.2">JTAG_TDO</text>
</g>
<g font-size="2.3" fill="#004080">
<text x="128.5" y="95.1">DIO_0</text>
<text x="157.7" y="95.1">VDDS</text>
<text x="128.5" y="97.6">DIO_1</text>
<text x="128.5" y="100.2">DIO_2</text>
<text x="149.8" y="100.2">VDDS_DCDC</text>
<text x="156.4" y="97.6">VDDS2</text>
<text x="128.5" y="102.7">DIO_3</text>
<text x="128.5" y="105.2">DIO_4</text>
<text x="128.5" y="107.8">DIO_5</text>
<text x="157.6" y="102.7">VDDR</text>
<text x="157.6" y="105.2">VDDR</text>
<text x="128.5" y="110.3">DIO_6</text>
<text x="128.5" y="112.9">DIO_7</text>
<text x="152.3" y="110.3">DCDC_SW</text>
<text x="128.5" y="115.4">DIO_8</text>
<text x="128.5" y="117.9">DIO_9</text>
<text x="156.7" y="117.9">RX_TX</text>
<text x="128.5" y="120.5">DIO_10</text>
<text x="128.5" y="123">DIO_11</text>
<text x="128.5" y="125.6">DIO_12</text>
<text x="158.1" y="120.5">RF_N</text>
<text x="158.2" y="123">RF_P</text>
<text x="235.2" y="120.5">BP1 UBP</text>
<text x="235.2" y="123">BP2</text>
<text x="128.5" y="128.1">DIO_13</text>
<text x="128.5" y="130.6">DIO_14</text>
<text x="155.3" y="130.6">X24M_P</text>
<text x="235.2" y="128.1">GND</text>
<text x="235.2" y="130.6">GND</text>
<text x="128.5" y="135.7">RESET_N</text>
<text x="155.2" y="133.2">X24M_N</text>
<text x="235.2" y="133.2">GND</text>
<text x="128.5" y="140.8">JTAG_TMSC</text>
<text x="128.5" y="138.3">JTAG_TCKC</text>
<text x="154.2" y="140.8">X32K_Q1</text>
<text x="154.2" y="138.3">X32K_Q2</text>
<text x="128.5" y="145.9">DCOUPL</text>
<text x="128.5" y="151">VSS</text>
</g>
<g font-size="1.8">
<text x="44.2" y="1.9">1</text>
<text x="127.1" y="1.9">2</text>
<text x="210.1" y="1.9">3</text>
<text x="293" y="1.9">4</text>
<text x="376" y="1.9">5</text>
<text x=".8" y="40.6">A</text>
<text x="418.2" y="40.6">A</text>
<text x=".8" y="113.6">B</text>
<text x="418.2" y="113.6">B</text>
<text x=".8" y="186.6">C</text>
<text x="418.2" y="186.6">C</text>
<text x=".8" y="259.5">D</text>
<text x="418.2" y="259.5">D</text>
<text x="44.2" y="296.3">1</text>
<text x="127.1" y="296.3">2</text>
<text x="210.1" y="296.3">3</text>
<text x="293" y="296.3">4</text>
<text x="376" y="296.3">5</text>
</g>
</svg>
